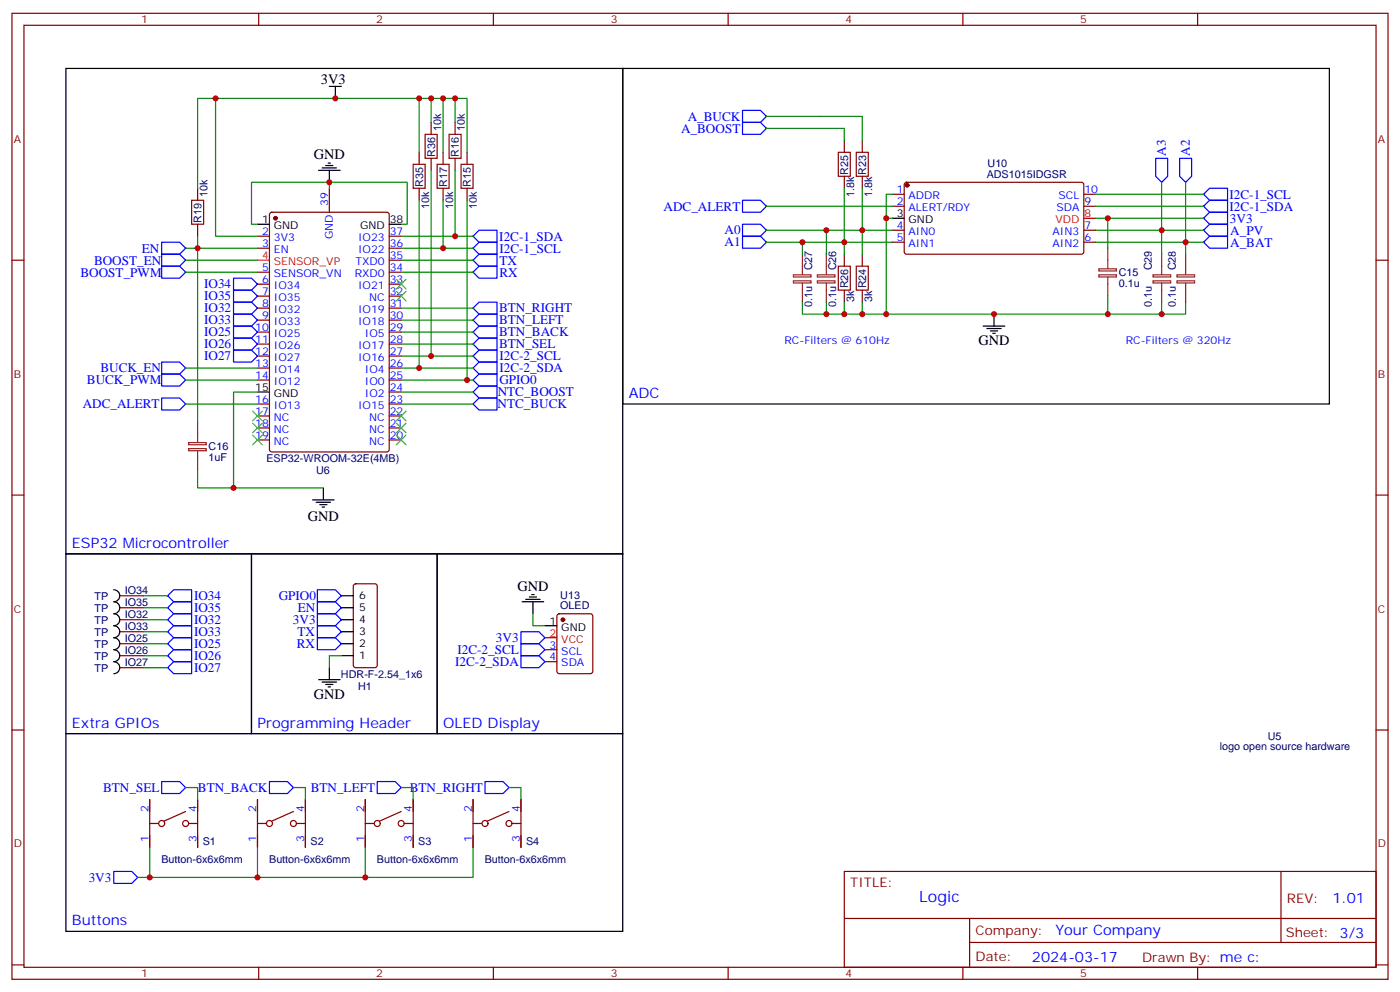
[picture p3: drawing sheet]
<svg xmlns="http://www.w3.org/2000/svg" width="412mm" height="292mm" viewBox="0 0 412 292" stroke-linecap="round" stroke-linejoin="round" font-family="sans-serif">
<g fill="none" stroke="#870000" stroke-width=".35">
<path d="M3.5 3.9h405.4v284.4h-405.4zM7.1 7.4h398.2v277.3h-398.2zM76.2 3.9v3.5M145.3 3.9v3.5M214.5 3.9v3.5M283.6 3.9v3.5M352.8 3.9v3.5M127 36v3.5M134.1 36v3.5M58.2 55.4v3.5M97 55.4v7.1M123.5 44.8v3.6"/>
<path d="M123.5 55.4v3.5M127 46.6v3.5M130.5 44.8v3.6M130.5 55.4v3.5M134.1 46.6v3.5M137.6 44.8v3.6M137.6 55.4v3.5M248.7 41.3v3.5M248.7 51.9v3.5M254 41.3v3.5M254 51.9v3.5M262.8 57.2h3.5"/>
<path d="M266.6 53.9l.5-.2h51.7l.5 .7-.1 20-.6 .4h-51.8l-.5-.7v-19.7zM319.3 57.2h3.5M3.5 76.6h3.6M58.2 66v3.5M75.8 69.5h3.6M75.8 73.1h3.6M79.6 62.7l.5-.2h33.8l.7 .4 .1 69.4-.5 .7h-34.1l-.7-.4v-69.4zM114.7 76.6h3.5M114.7 69.5h3.5M114.7 73.1h3.5M248.7 74.8v3.6M254 74.8v3.6"/>
<path d="M262.8 60.7h3.5M262.8 67.8h3.5M262.8 71.3h3.5M319.3 60.7h3.5M319.3 67.8h3.5M319.3 71.3h3.5M405.3 76.6h3.6M75.8 80.1h3.6M75.8 83.6h3.6M75.8 87.2h3.6M75.8 90.7h3.6M75.8 94.2h3.6"/>
<path d="M75.8 97.8h3.6M114.7 80.1h3.5M114.7 83.6h3.5M114.7 87.2h3.5M114.7 90.7h3.5M114.7 94.2h3.5M114.7 97.8h3.5M248.7 85.4v3.5M254 85.4v3.5M75.8 101.3h3.6M75.8 104.8h3.6M75.8 108.3h3.6"/>
<path d="M75.8 111.9h3.6M75.8 118.9h3.6M114.7 101.3h3.5M114.7 104.8h3.5M114.7 108.3h3.5M114.7 111.9h3.5M114.7 118.9h3.5M114.7 115.4h3.5M75.8 122.4h3.6M75.8 126h3.6M75.8 129.5h3.6M114.7 122.4h3.5"/>
<path d="M114.7 126h3.5M114.7 129.5h3.5M3.5 145.7h3.6M405.3 145.7h3.6M35.3 175.4h7M35.3 178.9h7M104.3 172l.5-.2h5.6l.7 .5v23.5l-.4 .7h-5.9l-.7-.4v-23.6zM35.3 182.4h7M35.3 185.9h7M35.3 189.5h7M35.3 193h7M35.3 196.5h7"/>
<path d="M160.5 191.2h3.5M160.5 194.8h3.5M164.3 180.9l.4-.2h9.2l.7 .4v16.5l-.4 .6-9.5 .1-.6-.5-.1-16.4zM3.5 214.9h3.6M405.3 214.9h3.6M44.1 235.3v14.1M54.7 238.9l-6.4 2.8M58.2 235.3v14.1M75.8 235.3v14.1M86.4 238.9l-6.3 2.8M90 235.3v14.1M107.6 235.3v14.1"/>
<path d="M118.2 238.9l-6.4 2.8M121.7 235.3v14.1M139.3 235.3v14.1M149.9 238.9l-6.3 2.8M153.5 235.3v14.1M44.1 242.4h2.5M55.7 242.4h2.5M75.8 242.4h2.5M87.5 242.4h2.5M107.6 242.4h2.5M119.2 242.4h2.5M139.3 242.4h2.5"/>
<path d="M151 242.4h2.5M248.7 256.5h156.6v28.2h-156.6zM377.3 256.5v20.9M248.7 270.4h156.5M285.6 277.4h119.6M285.6 270.4v14.1M3.5 284h3.6M76.2 284.7v3.6M145.3 284.7v3.6M214.5 284.7v3.6M283.6 284.7v3.6M352.8 284.7v3.6"/>
<path d="M405.3 284h3.6"/>
<circle cx="47.6" cy="242.4" r=".88"/>
<circle cx="54.7" cy="242.4" r=".88"/>
<circle cx="79.4" cy="242.4" r=".88"/>
<circle cx="86.4" cy="242.4" r=".88"/>
<circle cx="111.1" cy="242.4" r=".88"/>
<circle cx="118.2" cy="242.4" r=".88"/>
<circle cx="142.9" cy="242.4" r=".88"/>
<circle cx="149.9" cy="242.4" r=".88"/>
</g>
<g fill="#870000" stroke="#870000" stroke-width=".35">
<circle cx="81.1" cy="64.2" r=".53"/>
<circle cx="267.2" cy="54.5" r=".53"/>
<circle cx="165.8" cy="182.4" r=".53"/>
</g>
<g fill="none" stroke="#000" stroke-width=".35">
<path d="M19.4 20.1h164v142.9h-164zM97 25.4h3.5M98.8 25.4v3.6M183.4 20.1h208.2v98.8h-208.2zM93.8 50.1h6.4M94.9 49.4h4.2M96 48.7h2.1M96.7 48h.7M97 50.1v3.6M75.8 66h3.6M114.7 66h3.5M262.8 64.2h3.5"/>
<path d="M289.6 96h6.4M290.7 96.7h4.2M291.7 97.4h2.2M292.5 98.1h.7M292.8 92.5v3.5M75.8 115.4h3.6M92.1 147.1h6.3M93.1 147.8h4.3M94.2 148.6h2.1M94.9 149.3h.7M95.2 143.6v3.5M19.4 163h54.7v52.9h-54.7z"/>
<path d="M33.5 173.6a1.76 1.76 0 0 1 1.8 1.8 1.76 1.76 0 0 1-1.8 1.7 1.76 1.76 0 0 1 1.8 1.8 1.76 1.76 0 0 1-1.8 1.8 1.76 1.76 0 0 1 1.8 1.7 1.76 1.76 0 0 1-1.8 1.8 1.76 1.76 0 0 1 1.8 1.7 1.76 1.76 0 0 1-1.8 1.8 1.76 1.76 0 0 1 1.8 1.8 1.76 1.76 0 0 1-1.8 1.7 1.76 1.76 0 0 1 1.8 1.8 1.76 1.76 0 0 1-1.8 1.8 1.76 1.76 0 0 1 1.8 1.7 1.76 1.76 0 0 1-1.8 1.8M74.1 163h54.7v52.9h-54.7zM100.5 178.9h3.6M100.5 175.4h3.6M128.8 163h54.6v52.9h-54.6zM153.8 177.1h6.4M154.9 176.4h4.2M155.9 175.7h2.1M156.6 175h.7M157 177.1v3.6M97 196.5v3.6M100.5 193h3.6"/>
<path d="M100.5 189.5h3.6M100.5 185.9h3.6M100.5 182.4h3.6M160.5 184.2h3.5M19.4 215.9h164v58.2h-164zM93.8 200.1h6.4M94.9 200.8h4.2M96 201.5h2.1M96.7 202.2h.7"/>
</g>
<path d="M75.8 76.6h3.6M319.3 64.2h3.5M160.5 187.7h3.5" fill="none" stroke="#f00" stroke-width=".35"/>
<g fill="none" stroke="#00f" stroke-width=".35">
<path d="M218.7 32.5h5.3l1.8 1.8-1.8 1.7h-5.3zM218.7 36h5.3l1.8 1.8-1.8 1.7h-5.3zM218.7 58.9h5.3l1.8 1.8-1.8 1.8h-5.3zM340.4 46.6h3.6v5.3l-1.8 1.8-1.8-1.8zM347.5 46.6h3.5v5.3l-1.8 1.8-1.7-1.8zM354.5 57.2l1.8-1.8h5.3v3.5h-5.3zM47.6 74.8h5.3l1.8 1.8-1.8 1.8h-5.3zM47.6 78.4h5.3l1.8 1.7-1.8 1.8h-5.3zM47.6 71.3h5.3l1.8 1.8-1.8 1.7h-5.3zM139.3 73.1l1.8-1.8h5.3v3.5h-5.3zM139.3 76.6l1.8-1.8h5.3v3.6h-5.3zM141.1 67.8h5.3v3.5h-5.3l-1.8-1.8z"/>
<path d="M218.7 66h5.3l1.8 1.8-1.8 1.7h-5.3zM218.7 69.5h5.3l1.8 1.8-1.8 1.8h-5.3zM354.5 71.3l1.8-1.8h5.3v3.6h-5.3zM354.5 67.8l1.8-1.8h5.3v3.5h-5.3zM354.5 60.7l1.8-1.8h5.3v3.6h-5.3zM354.5 64.2l1.8-1.7h5.3v3.5h-5.3zM68.8 99.5h5.3l1.7 1.8-1.7 1.7h-5.3zM68.8 96h5.3l1.7 1.8-1.7 1.7h-5.3zM68.8 92.5h5.3l1.7 1.7-1.7 1.8h-5.3zM68.8 88.9h5.3l1.7 1.8-1.7 1.8h-5.3zM68.8 85.4h5.3l1.7 1.8-1.7 1.7h-5.3zM68.8 81.9h5.3l1.7 1.7-1.7 1.8h-5.3z"/>
<path d="M139.3 80.1l1.8-1.7h5.3v3.5h-5.3zM139.3 97.8l1.8-1.8h5.3v3.5h-5.3zM139.3 94.2l1.8-1.7h5.3v3.5h-5.3zM139.3 90.7l1.8-1.8h5.3v3.6h-5.3zM47.6 106.6h5.3l1.8 1.7-1.8 1.8h-5.3zM47.6 110.1h5.3l1.8 1.8-1.8 1.7h-5.3zM47.6 117.2h5.3l1.8 1.7-1.8 1.8h-5.3zM68.8 103h5.3l1.7 1.8-1.7 1.8h-5.3zM139.3 111.9l1.8-1.8h5.3v3.5h-5.3zM139.3 101.3l1.8-1.8h5.3v3.5h-5.3zM139.3 115.4l1.8-1.8h5.3v3.6h-5.3zM139.3 118.9l1.8-1.7h5.3v3.5h-5.3z"/>
<path d="M139.3 108.3l1.8-1.7h5.3v3.5h-5.3zM139.3 104.8l1.8-1.8h5.3v3.6h-5.3zM51.2 173.6h5.2v3.5h-5.2l-1.8-1.7zM51.2 177.1h5.2v3.6h-5.2l-1.8-1.8zM93.5 177.1h5.3l1.7 1.8-1.7 1.8h-5.3zM93.5 173.6h5.3l1.7 1.8-1.7 1.7h-5.3zM49.4 193l1.8-1.8h5.2v3.6h-5.2zM49.4 196.5l1.8-1.7h5.2v3.5h-5.2zM51.2 180.7h5.2v3.5h-5.2l-1.8-1.8zM51.2 184.2h5.2v3.5h-5.2l-1.8-1.8zM51.2 187.7h5.2v3.5h-5.2l-1.8-1.7zM93.5 187.7h5.3l1.7 1.8-1.7 1.7h-5.3z"/>
<path d="M93.5 184.2h5.3l1.7 1.7-1.7 1.8h-5.3zM93.5 180.7h5.3l1.7 1.7-1.7 1.8h-5.3zM153.5 189.5h5.2l1.8 1.7-1.8 1.8h-5.2zM153.5 193h5.2l1.8 1.8-1.8 1.7h-5.2zM153.5 185.9h5.2l1.8 1.8-1.8 1.8h-5.2zM47.6 230h5.3l1.8 1.8-1.8 1.8h-5.3zM79.4 230h5.3l1.7 1.8-1.7 1.8h-5.3zM111.1 230h5.3l1.8 1.8-1.8 1.8h-5.3zM142.9 230h5.3l1.7 1.8-1.7 1.8h-5.3zM33.5 256.5h5.3l1.8 1.8-1.8 1.7h-5.3z"/>
</g>
<g fill="none" stroke="#008700" stroke-width=".35">
<path d="M63.5 29h-5.3v26.4M123.5 29v15.8M127 29v7M130.5 29v15.8M134.1 36v-7h-70.6v40.5h12.3M134.1 29h3.5v15.8M225.8 37.8h22.9v3.5M225.8 34.3h28.2v7M97 53.7h-22.9v12.3h1.7M97 53.7h22.9v12.3h-1.7M97 53.7v1.7M123.5 58.9v49.4"/>
<path d="M127 50.1v54.7M130.5 58.9v14.2M134.1 50.1v19.4M137.6 58.9v53M248.7 55.4v19.4M254 55.4v19.4M262.8 57.2h-1.7v7M322.8 57.2h31.7M342.2 53.7v21.1M349.2 53.7v21.1M54.7 73.1h21.1M54.7 76.6h21.1"/>
<path d="M58.2 69.5v54.7M118.2 73.1h21.1M118.2 76.6h21.1M118.2 69.5h21.1M225.8 60.7h37M225.8 67.8h37M225.8 71.3h37M236.4 71.3v3.5M243.4 67.8v7M262.8 64.2h-1.7v28.3h65.2v-5.3M322.8 60.7h31.7M322.8 67.8h31.7"/>
<path d="M322.8 71.3h31.7M322.8 64.2h3.5M354.5 64.2h-28.2v8.9M54.7 80.1h21.1M118.2 80.1h21.1M118.2 90.7h21.1M118.2 94.2h21.1M118.2 97.8h21.1M236.4 88.9v3.6h7M243.4 88.9v3.6h5.3M248.7 88.9v3.6h5.3M254 88.9v3.6h7.1"/>
<path d="M342.2 88.9v3.6h-15.9M349.2 88.9v3.6h-7M54.7 111.9h21.1M54.7 108.3h21.1M54.7 118.9h21.1M75.8 115.4h-7v28.2h26.4M118.2 111.9h21.1M118.2 108.3h21.1M118.2 104.8h21.1M118.2 118.9h21.1M118.2 115.4h21.1M118.2 101.3h21.1"/>
<path d="M58.2 138.3v5.3h10.6M42.3 178.9h7.1M42.3 175.4h7.1M42.3 196.5h7.1M42.3 193h7.1M42.3 189.5h7.1M42.3 185.9h7.1M42.3 182.4h7.1M100.5 193h-3.5v3.5M157 180.7v3.5h3.5M54.7 231.8h3.5v3.5M86.4 231.8h3.6v3.5"/>
<path d="M118.2 231.8h3.5v3.5M149.9 231.8h3.6v3.5M44.1 249.4v8.9h-3.5M75.8 249.4v8.9h-31.7M107.6 249.4v8.9h-31.8M139.3 249.4v8.9h-31.7"/>
</g>
<g fill="none" stroke="#3c3" stroke-width=".35">
<path d="M116.8 85.8l2.8 2.8M116.8 82.2l2.8 2.9M119.6 85.8l-2.8 2.8M119.6 82.2l-2.8 2.9M74.4 121l2.9 2.9M74.4 124.6l2.9 2.8M74.4 128.1l2.9 2.8M77.3 128.1l-2.9 2.8M77.3 121l-2.9 2.9M77.3 124.6l-2.9 2.8M116.8 128.1l2.8 2.8M116.8 124.6l2.8 2.8"/>
<path d="M116.8 121l2.8 2.9M119.6 128.1l-2.8 2.8M119.6 124.6l-2.8 2.8M119.6 121l-2.8 2.9"/>
</g>
<path d="M125.2 39.5h3.6v7.1h-3.6zM132.3 39.5h3.5v7.1h-3.5zM56.4 58.9h3.6v7.1h-3.6zM121.7 48.4h3.5v7h-3.5zM128.8 48.4h3.5v7h-3.5zM135.8 48.4h3.5v7h-3.5zM246.9 44.8h3.6v7.1h-3.6zM252.2 44.8h3.6v7.1h-3.6zM246.9 78.4h3.6v7h-3.6zM252.2 78.4h3.6v7h-3.6z" fill="none" stroke="#a10000" stroke-width=".35"/>
<g fill="none" stroke="#8c2424" stroke-width=".35">
<path d="M236.4 74.8v6M243.4 74.8v6M323.7 79.1h5.2v.7h-5.2zM326.3 73.1v6M342.2 74.8v6M349.2 74.8v6M233.7 80.9h5.2v.6h-5.2zM233.7 82.7h5.2v.6h-5.2zM236.4 83.3v5.6M240.8 80.9h5.2v.6h-5.2zM240.8 82.7h5.2v.6h-5.2zM243.4 83.3v5.6"/>
<path d="M323.7 80.9h5.2v.6h-5.2zM326.3 81.5v5.7M339.7 80.9h5.1v.6h-5.1zM339.7 82.7h5.1v.6h-5.1zM342.2 83.3v5.6M346.7 80.9h5.2v.6h-5.2zM346.7 82.7h5.2v.6h-5.2zM349.2 83.3v5.6M55.6 130.3h5.1v.6h-5.1zM55.6 132h5.1v.7h-5.1zM58.2 124.2v6M58.2 132.7v5.6"/>
</g>
<g fill="#c00">
<circle cx="130.5" cy="73.1" r=".88"/>
<circle cx="137.6" cy="111.9" r=".88"/>
<circle cx="130.5" cy="29" r=".88"/>
<circle cx="134.1" cy="29" r=".88"/>
<circle cx="98.8" cy="29" r=".88"/>
<circle cx="97" cy="53.7" r=".88"/>
<circle cx="58.2" cy="73.1" r=".88"/>
<circle cx="63.5" cy="29" r=".88"/>
<circle cx="44.1" cy="258.3" r=".88"/>
<circle cx="75.8" cy="258.3" r=".88"/>
<circle cx="107.6" cy="258.3" r=".88"/>
<circle cx="261.1" cy="64.2" r=".88"/>
<circle cx="68.8" cy="143.6" r=".88"/>
<circle cx="292.8" cy="92.5" r=".88"/>
<circle cx="261.1" cy="92.5" r=".88"/>
<circle cx="254" cy="92.5" r=".88"/>
<circle cx="254" cy="67.8" r=".88"/>
<circle cx="248.7" cy="71.3" r=".88"/>
<circle cx="248.7" cy="92.5" r=".88"/>
<circle cx="243.4" cy="92.5" r=".88"/>
<circle cx="326.3" cy="92.5" r=".88"/>
<circle cx="134.1" cy="69.5" r=".88"/>
<circle cx="127" cy="29" r=".88"/>
<circle cx="123.5" cy="29" r=".88"/>
<circle cx="127" cy="104.8" r=".88"/>
<circle cx="123.5" cy="108.3" r=".88"/>
<circle cx="342.2" cy="92.5" r=".88"/>
<circle cx="342.2" cy="67.8" r=".88"/>
<circle cx="243.4" cy="67.8" r=".88"/>
<circle cx="236.4" cy="71.3" r=".88"/>
<circle cx="349.3" cy="71.3" r=".88"/>
<circle cx="326.3" cy="64.2" r=".88"/>
</g>
<text font-size="4.6" fill="#00f" x="270.8" y="265.5">Logic</text>
<g font-size="4.2">
<text x="94.5" y="24.7">3V3</text>
<text x="92.4" y="46.9">GND</text>
<text x="288.2" y="101.6">GND</text>
<text x="90.7" y="153.2">GND</text>
<text x="152.4" y="173.8">GND</text>
<text x="92.4" y="205.7">GND</text>
</g>
<g font-size="4.2" fill="#00f">
<text x="185.2" y="117.2">ADC</text>
<text x="21.2" y="161.3">ESP32 Microcontroller</text>
<text x="21.2" y="214.2">Extra GPIOs</text>
<text x="75.8" y="214.2">Programming Header</text>
<text x="130.5" y="214.2">OLED Display</text>
<text x="392.5" y="265.8">1.01</text>
<text x="21.2" y="272.4">Buttons</text>
<text x="310.9" y="275.3">Your Company</text>
<text x="304" y="283.1">2024-03-17</text>
</g>
<g font-size="3.9" fill="#00f">
<text x="202.6" y="35.5">A_BUCK</text>
<text x="200.6" y="39.1">A_BOOST</text>
<text x="343.4" y="45.9" transform="rotate(-90 343.4 45.9)">A3</text>
<text x="350.5" y="45.9" transform="rotate(-90 350.5 45.9)">A2</text>
<text x="362.2" y="58.5">I2C-1_SCL</text>
<text x="195.5" y="62">ADC_ALERT</text>
<text x="362.2" y="62.1">I2C-1_SDA</text>
<text x="362.3" y="65.5">3V3</text>
<text x="147.1" y="70.8">I2C-1_SDA</text>
<text x="213.4" y="69">A0</text>
<text x="362.4" y="69.1">A_PV</text>
<text x="27.7" y="77.9">BOOST_EN</text>
<text x="41.8" y="74.3">EN</text>
<text x="147.1" y="74.3">I2C-1_SCL</text>
<text x="147.1" y="77.9">TX</text>
<text x="213.4" y="72.5">A1</text>
<text x="362.4" y="72.6">A_BAT</text>
<text x="23.7" y="81.4">BOOST_PWM</text>
<text x="147.1" y="81.4">RX</text>
<text x="60.1" y="88.4">IO35</text>
<text x="60.1" y="84.9">IO34</text>
<text x="60.1" y="95.5">IO33</text>
<text x="60.1" y="92">IO32</text>
<text x="147" y="92">BTN_RIGHT</text>
<text x="147" y="95.5">BTN_LEFT</text>
<text x="60.1" y="99">IO25</text>
<text x="147" y="99">BTN_BACK</text>
<text x="60.1" y="106.1">IO27</text>
<text x="60.1" y="102.6">IO26</text>
<text x="147" y="102.6">BTN_SEL</text>
<text x="147.1" y="106.1">I2C-2_SCL</text>
<text x="25.6" y="113.2">BUCK_PWM</text>
<text x="29.6" y="109.6">BUCK_EN</text>
<text x="147.1" y="109.6">I2C-2_SDA</text>
<text x="147.1" y="113.1">GPIO0</text>
<text x="146.6" y="116.7">NTC_BOOST</text>
<text x="24.4" y="120.2">ADC_ALERT</text>
<text x="146.6" y="120.2">NTC_BUCK</text>
<text x="57.1" y="176.6">IO34</text>
<text x="82.1" y="176.6">GPIO0</text>
<text x="57.1" y="180.2">IO35</text>
<text x="57.1" y="183.7">IO32</text>
<text x="86.3" y="183.7">3V3</text>
<text x="87.8" y="180.1">EN</text>
<text x="57.1" y="187.2">IO33</text>
<text x="57.1" y="190.7">IO25</text>
<text x="87.4" y="190.7">RX</text>
<text x="87.6" y="187.2">TX</text>
<text x="146.1" y="189">3V3</text>
<text x="57.1" y="194.3">IO26</text>
<text x="57.1" y="197.8">IO27</text>
<text x="134.1" y="196">I2C-2_SDA</text>
<text x="134.7" y="192.5">I2C-2_SCL</text>
<text x="30.4" y="233.1">BTN_SEL</text>
<text x="58.3" y="233.1">BTN_BACK</text>
<text x="91.5" y="233.1">BTN_LEFT</text>
<text x="120.7" y="233.1">BTN_RIGHT</text>
<text x="26.1" y="259.5">3V3</text>
</g>
<g font-size="3.9" fill="#800">
<text x="250.5" y="261.1">TITLE:</text>
<text x="379.1" y="265.8">REV:</text>
<text x="287.4" y="275.3">Company:</text>
<text x="378.7" y="275.9">Sheet: 3/3</text>
<text x="287.4" y="283">Date:</text>
<text x="336.4" y="283.1">Drawn By: me c:</text>
</g>
<g font-size="3.2" fill="#800">
<text x="41.6" y="6.9">1</text>
<text x="110.8" y="6.9">2</text>
<text x="179.9" y="6.9">3</text>
<text x="249.1" y="6.9">4</text>
<text x="318.2" y="6.9">5</text>
<text x="4.1" y="42">A</text>
<text x="405.9" y="42">A</text>
<text x="4.1" y="111.2">B</text>
<text x="405.9" y="111.2">B</text>
<text x="4.1" y="180.3">C</text>
<text x="405.9" y="180.3">C</text>
<text x="4.1" y="249.4">D</text>
<text x="405.9" y="249.4">D</text>
<text x="41.6" y="287.7">1</text>
<text x="110.8" y="287.7">2</text>
<text x="179.9" y="287.7">3</text>
<text x="249.1" y="287.7">4</text>
<text x="318.2" y="287.7">5</text>
</g>
<g font-size="3.2" fill="#000080">
<text x="129.9" y="38.7" transform="rotate(-90 129.9 38.7)">10k</text>
<text x="137" y="38.7" transform="rotate(-90 137 38.7)">10k</text>
<text x="128.2" y="46.1" transform="rotate(-90 128.2 46.1)">R36</text>
<text x="135.2" y="46.1" transform="rotate(-90 135.2 46.1)">R16</text>
<text x="249.9" y="51.4" transform="rotate(-90 249.9 51.4)">R25</text>
<text x="255.2" y="51.4" transform="rotate(-90 255.2 51.4)">R23</text>
<text x="290.6" y="52.4">ADS1015IDGSR</text>
<text x="290.9" y="49.2">U10</text>
<text x="61.1" y="58.1" transform="rotate(-90 61.1 58.1)">10k</text>
<text x="124.6" y="54.9" transform="rotate(-90 124.6 54.9)">R35</text>
<text x="131.7" y="54.9" transform="rotate(-90 131.7 54.9)">R17</text>
<text x="138.7" y="54.9" transform="rotate(-90 138.7 54.9)">R15</text>
<text x="251.6" y="58.1" transform="rotate(-90 251.6 58.1)">1.8k</text>
<text x="256.9" y="58.1" transform="rotate(-90 256.9 58.1)">1.8k</text>
<text x="59.4" y="65.5" transform="rotate(-90 59.4 65.5)">R19</text>
<text x="126.4" y="61.6" transform="rotate(-90 126.4 61.6)">10k</text>
<text x="133.4" y="61.6" transform="rotate(-90 133.4 61.6)">10k</text>
<text x="140.5" y="61.6" transform="rotate(-90 140.5 61.6)">10k</text>
<text x="239.3" y="79.6" transform="rotate(-90 239.3 79.6)">C27</text>
<text x="246.3" y="79.6" transform="rotate(-90 246.3 79.6)">C26</text>
<text x="329.6" y="81.3">C15</text>
<text x="339.3" y="79.6" transform="rotate(-90 339.3 79.6)">C29</text>
<text x="346.3" y="79.6" transform="rotate(-90 346.3 79.6)">C28</text>
<text x="249.9" y="84.9" transform="rotate(-90 249.9 84.9)">R26</text>
<text x="251.6" y="88.9" transform="rotate(-90 251.6 88.9)">3k</text>
<text x="255.2" y="84.9" transform="rotate(-90 255.2 84.9)">R24</text>
<text x="256.9" y="88.9" transform="rotate(-90 256.9 88.9)">3k</text>
<text x="329.6" y="84.5">0.1u</text>
<text x="239.3" y="90.4" transform="rotate(-90 239.3 90.4)">0.1u</text>
<text x="246.3" y="90.4" transform="rotate(-90 246.3 90.4)">0.1u</text>
<text x="339.3" y="90.4" transform="rotate(-90 339.3 90.4)">0.1u</text>
<text x="346.3" y="90.4" transform="rotate(-90 346.3 90.4)">0.1u</text>
<text x="61.5" y="132.4">C16</text>
<text x="61.5" y="135.6">1uF</text>
<text x="78.5" y="135.9">ESP32-WROOM-32E(4MB)</text>
<text x="93.1" y="139.5">U6</text>
<text x="27.9" y="176.5">TP</text>
<text x="36.8" y="174.8">IO34</text>
<text x="36.8" y="178.3">IO35</text>
<text x="165" y="179.4">OLED</text>
<text x="165" y="176.4">U13</text>
<text x="27.9" y="180">TP</text>
<text x="27.9" y="183.6">TP</text>
<text x="36.8" y="181.8">IO32</text>
<text x="36.8" y="185.3">IO33</text>
<text x="27.9" y="187.1">TP</text>
<text x="27.9" y="190.6">TP</text>
<text x="36.8" y="188.9">IO25</text>
<text x="27.9" y="194.2">TP</text>
<text x="27.9" y="197.7">TP</text>
<text x="36.8" y="192.4">IO26</text>
<text x="36.8" y="195.9">IO27</text>
<text x="100.4" y="199.6">HDR-F-2.54_1x6</text>
<text x="105.5" y="203.1">H1</text>
<text x="359.3" y="220.7">logo open source hardware</text>
<text x="373.5" y="217.9">U5</text>
<text x="59.7" y="248.8">S1</text>
<text x="91.5" y="248.8">S2</text>
<text x="123.2" y="248.8">S3</text>
<text x="155" y="248.8">S4</text>
<text x="47.5" y="254.1">Button-6x6x6mm</text>
<text x="79.3" y="254.1">Button-6x6x6mm</text>
<text x="111" y="254.1">Button-6x6x6mm</text>
<text x="142.8" y="254.1">Button-6x6x6mm</text>
</g>
<g font-size="3.2" fill="#00f">
<text x="264.2" y="56.8">1</text>
<text x="267.7" y="58.6">ADDR</text>
<text x="311.8" y="58.6">SCL</text>
<text x="319.4" y="56.8">10</text>
<text x="96.7" y="60.7" transform="rotate(-90 96.7 60.7)">39</text>
<text x="264.2" y="60.4">2</text>
<text x="267.7" y="62.1">ALERT/RDY</text>
<text x="311.2" y="62.1">SDA</text>
<text x="319.4" y="60.4">9</text>
<text x="77.2" y="69.2">2</text>
<text x="80.7" y="70.9">3V3</text>
<text x="98.1" y="70.5" transform="rotate(-90 98.1 70.5)">GND</text>
<text x="105.5" y="70.9">IO23</text>
<text x="114.8" y="69.2">37</text>
<text x="264.2" y="67.4">4</text>
<text x="264.2" y="70.9">5</text>
<text x="267.7" y="69.2">AIN0</text>
<text x="310.1" y="69.2">AIN3</text>
<text x="319.4" y="70.9">6</text>
<text x="319.4" y="67.4">7</text>
<text x="77.2" y="72.7">3</text>
<text x="80.7" y="74.5">EN</text>
<text x="104.8" y="78">TXD0</text>
<text x="105.5" y="74.5">IO22</text>
<text x="114.8" y="76.2">35</text>
<text x="114.8" y="72.7">36</text>
<text x="267.7" y="72.7">AIN1</text>
<text x="310.1" y="72.7">AIN2</text>
<text x="77.2" y="79.8">5</text>
<text x="77.2" y="83.3">6</text>
<text x="80.7" y="81.5">SENSOR_VN</text>
<text x="104.5" y="81.5">RXD0</text>
<text x="114.8" y="83.3">33</text>
<text x="114.8" y="79.8">34</text>
<text x="77.2" y="86.8">7</text>
<text x="80.7" y="85.1">IO34</text>
<text x="80.7" y="88.6">IO35</text>
<text x="105.5" y="85.1">IO21</text>
<text x="108.8" y="88.6">NC</text>
<text x="114.8" y="86.8">32</text>
<text x="77.2" y="90.3">8</text>
<text x="77.2" y="93.9">9</text>
<text x="80.7" y="92.1">IO32</text>
<text x="80.7" y="95.6">IO33</text>
<text x="105.5" y="95.6">IO18</text>
<text x="105.5" y="92.1">IO19</text>
<text x="114.8" y="93.9">30</text>
<text x="114.8" y="90.3">31</text>
<text x="75.2" y="97.4">10</text>
<text x="75.2" y="100.9">11</text>
<text x="80.7" y="99.2">IO25</text>
<text x="107.5" y="99.2">IO5</text>
<text x="114.8" y="100.9">28</text>
<text x="114.8" y="97.4">29</text>
<text x="231.1" y="101.3">RC-Filters @ 610Hz</text>
<text x="331.6" y="101.3">RC-Filters @ 320Hz</text>
<text x="75.2" y="104.5">12</text>
<text x="75.2" y="108">13</text>
<text x="80.7" y="102.7">IO26</text>
<text x="80.7" y="106.2">IO27</text>
<text x="105.5" y="106.2">IO16</text>
<text x="105.5" y="102.7">IO17</text>
<text x="114.8" y="108">26</text>
<text x="114.8" y="104.5">27</text>
<text x="75.2" y="111.5">14</text>
<text x="80.7" y="109.7">IO14</text>
<text x="80.7" y="113.3">IO12</text>
<text x="107.5" y="113.3">IO0</text>
<text x="107.5" y="109.7">IO4</text>
<text x="114.8" y="111.5">25</text>
<text x="75.2" y="118.6">16</text>
<text x="107.5" y="116.8">IO2</text>
<text x="114.8" y="118.6">23</text>
<text x="114.8" y="115">24</text>
<text x="75.2" y="122.1">17</text>
<text x="75.2" y="125.6">18</text>
<text x="80.7" y="120.3">IO13</text>
<text x="80.7" y="123.9">NC</text>
<text x="105.5" y="120.3">IO15</text>
<text x="108.8" y="123.9">NC</text>
<text x="114.8" y="125.6">21</text>
<text x="114.8" y="122.1">22</text>
<text x="75.2" y="129.2">19</text>
<text x="80.7" y="127.4">NC</text>
<text x="80.7" y="130.9">NC</text>
<text x="108.8" y="130.9">NC</text>
<text x="108.8" y="127.4">NC</text>
<text x="114.8" y="129.2">20</text>
<text x="161.9" y="190.9">3</text>
<text x="161.9" y="194.4">4</text>
<text x="165.3" y="192.7">SCL</text>
<text x="165.3" y="196.2">SDA</text>
<text x="43.7" y="238.9" transform="rotate(-90 43.7 238.9)">2</text>
<text x="57.9" y="238.9" transform="rotate(-90 57.9 238.9)">4</text>
<text x="75.5" y="238.9" transform="rotate(-90 75.5 238.9)">2</text>
<text x="89.6" y="238.9" transform="rotate(-90 89.6 238.9)">4</text>
<text x="107.2" y="238.9" transform="rotate(-90 107.2 238.9)">2</text>
<text x="121.4" y="238.9" transform="rotate(-90 121.4 238.9)">4</text>
<text x="139" y="238.9" transform="rotate(-90 139 238.9)">2</text>
<text x="153.1" y="238.9" transform="rotate(-90 153.1 238.9)">4</text>
<text x="43.7" y="247.9" transform="rotate(-90 43.7 247.9)">1</text>
<text x="57.9" y="247.9" transform="rotate(-90 57.9 247.9)">3</text>
<text x="75.5" y="247.9" transform="rotate(-90 75.5 247.9)">1</text>
<text x="89.6" y="247.9" transform="rotate(-90 89.6 247.9)">3</text>
<text x="107.2" y="247.9" transform="rotate(-90 107.2 247.9)">1</text>
<text x="121.4" y="247.9" transform="rotate(-90 121.4 247.9)">3</text>
<text x="139" y="247.9" transform="rotate(-90 139 247.9)">1</text>
<text x="153.1" y="247.9" transform="rotate(-90 153.1 247.9)">3</text>
</g>
<g font-size="3.2">
<text x="77.2" y="65.7">1</text>
<text x="114.8" y="65.7">38</text>
<text x="264.2" y="63.9">3</text>
<text x="267.7" y="65.7">GND</text>
<text x="80.7" y="67.4">GND</text>
<text x="106.1" y="67.4">GND</text>
<text x="75.2" y="115">15</text>
<text x="80.7" y="116.8">GND</text>
<text x="105.8" y="180">5</text>
<text x="105.8" y="176.4">6</text>
<text x="105.8" y="183.5">4</text>
<text x="161.9" y="183.8">1</text>
<text x="165.3" y="185.6">GND</text>
<text x="105.8" y="190.5">2</text>
<text x="105.8" y="187">3</text>
<text x="105.8" y="194.1">1</text>
</g>
<g font-size="3.2" fill="#f00">
<text x="310.9" y="65.7">VDD</text>
<text x="319.4" y="63.9">8</text>
<text x="77.2" y="76.2">4</text>
<text x="80.7" y="78">SENSOR_VP</text>
<text x="161.9" y="187.4">2</text>
<text x="165.3" y="189.1">VCC</text>
</g>
</svg>
